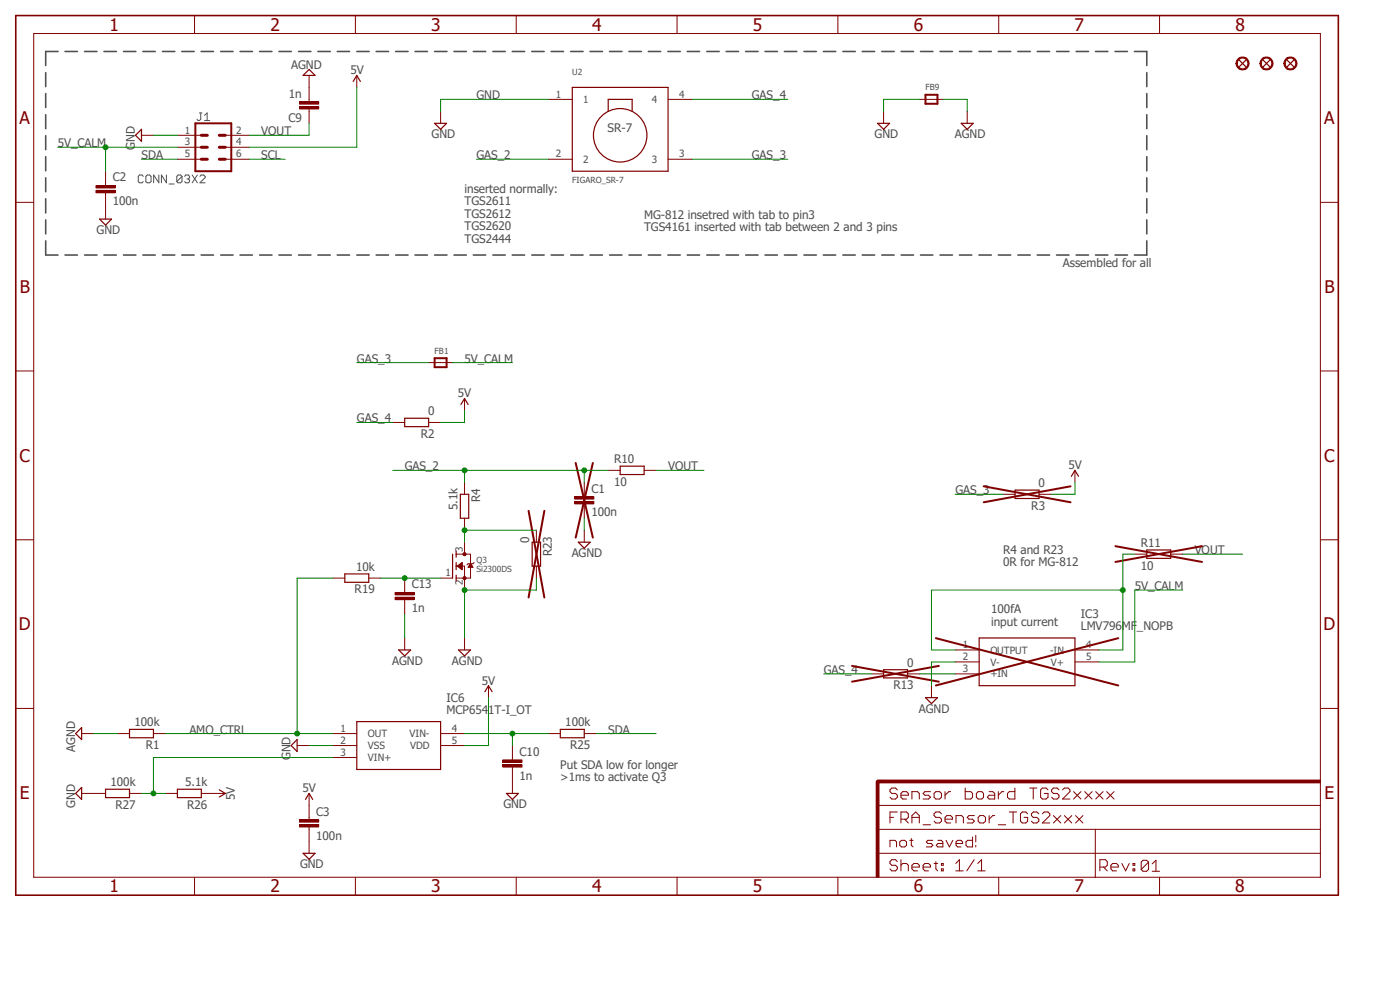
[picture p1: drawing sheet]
<svg xmlns="http://www.w3.org/2000/svg" width="297mm" height="210mm" viewBox="0 0 297 210" stroke-linecap="round" stroke-linejoin="round" font-family="sans-serif">
<path d="M3 3l281.3 187.3M284.3 3l-281.3 187.3" fill="none" stroke="#fff" stroke-width=".21"/>
<g fill="none" stroke="#505050" stroke-width=".34">
<path d="M9.7 15.4v3M9.7 19.9v2.9M12.3 10.9h-2.6v3M13.8 10.9h2.6M17.9 10.9h2.7M22.1 10.9h2.6M26.2 10.9h2.6M30.3 10.9h2.6M34.5 10.9h2.6M38.6 10.9h2.6M42.7 10.9h2.6M46.8 10.9h2.6"/>
<path d="M50.9 10.9h2.7M55.1 10.9h2.6M59.2 10.9h2.6M63.3 10.9h2.7M67.4 10.9h2.7M71.5 10.9h2.7M75.7 10.9h2.6M79.8 10.9h2.6M83.9 10.9h2.7M88.1 10.9h2.6M92.2 10.9h2.6M96.3 10.9h2.6"/>
<path d="M100.4 10.9h2.6M104.6 10.9h2.6M108.7 10.9h2.6M112.8 10.9h2.6M116.9 10.9h2.6M121.1 10.9h2.6M125.2 10.9h2.6M129.3 10.9h2.7M133.4 10.9h2.7M137.5 10.9h2.7M141.7 10.9h2.6M145.8 10.9h2.6"/>
<path d="M149.9 10.9h2.7M154.1 10.9h2.6M158.2 10.9h2.6M162.3 10.9h2.6M166.4 10.9h2.6M170.6 10.9h2.6M174.7 10.9h2.6M178.8 10.9h2.6M182.9 10.9h2.6M187.1 10.9h2.6M191.2 10.9h2.6M195.3 10.9h2.6"/>
<path d="M199.4 10.9h2.7M203.5 10.9h2.7M207.7 10.9h2.6M211.8 10.9h2.6M215.9 10.9h2.7M220 10.9h2.7M224.2 10.9h2.6M228.3 10.9h2.6M232.4 10.9h2.6M236.6 10.9h2.6M240.7 10.9h2.6v3M243.3 15.4v3"/>
<path d="M243.3 19.9v2.9M9.7 24.3v3M9.7 28.8v2.9M9.7 33.2v3M9.7 37.7v3M243.3 24.3v3M243.3 28.8v2.9M243.3 33.2v3M243.3 37.7v3M9.7 51.1v3h2.6M9.7 42.2v3M9.7 46.7v2.9"/>
<path d="M13.8 54.1h2.6M17.9 54.1h2.7M22.1 54.1h2.6M26.2 54.1h2.6M30.3 54.1h2.6M34.5 54.1h2.6M38.6 54.1h2.6M42.7 54.1h2.6M46.8 54.1h2.6M50.9 54.1h2.7M55.1 54.1h2.6M59.2 54.1h2.6"/>
<path d="M63.3 54.1h2.7M67.4 54.1h2.7M71.5 54.1h2.7M75.7 54.1h2.6M79.8 54.1h2.6M83.9 54.1h2.7M88.1 54.1h2.6M92.2 54.1h2.6M96.3 54.1h2.6M100.4 54.1h2.6M104.6 54.1h2.6M108.7 54.1h2.6"/>
<path d="M112.8 54.1h2.6M116.9 54.1h2.6M121.1 54.1h2.6M125.2 54.1h2.6M129.3 54.1h2.7M133.4 54.1h2.7M137.5 54.1h2.7M141.7 54.1h2.6M145.8 54.1h2.6M149.9 54.1h2.7M154.1 54.1h2.6M158.2 54.1h2.6"/>
<path d="M162.3 54.1h2.6M166.4 54.1h2.6M170.6 54.1h2.6M174.7 54.1h2.6M178.8 54.1h2.6M182.9 54.1h2.6M187.1 54.1h2.6M191.2 54.1h2.6M195.3 54.1h2.6M199.4 54.1h2.7M203.5 54.1h2.7M207.7 54.1h2.6"/>
<path d="M211.8 54.1h2.6M215.9 54.1h2.7M220 54.1h2.7M224.2 54.1h2.6M228.3 54.1h2.6M232.4 54.1h2.6M236.6 54.1h2.6M243.3 42.2v3M243.3 46.7v2.9M243.3 51.1v3h-2.6"/>
</g>
<g fill="none" stroke="#505050" stroke-width=".21">
<path d="M30.4 37.4l-.3-.3h-.5l-.3 .3v1.1l.3 .3h.5l.3-.3M30.9 37.4l.3-.3h.5l.3 .3v1.1l-.3 .3h-.5l-.3-.3zM33.7 37.1v1.7l-1.1-1.7v1.7M35.3 37.1v1.7l-1.1-1.7v1.7M35.9 39h1.1M38.6 37.4l-.3-.3h-.5l-.3 .3v1.1M38.6 37.4v1.1l-.3 .3h-.5l-.3-.3M38.6 37.4l-1.1 1.1M39.2 37.4l.2-.3h.6l.2 .3v.3l-.2 .3M39.7 38h.3M40 38l.2 .2v.3l-.2 .3h-.6l-.2-.3M40.8 37.1l1.1 1.7"/>
<path d="M41.9 37.1l-1.1 1.7M42.3 24h.5M42.4 37.4l.3-.3h.5l.3 .3v.3l-1.1 1.1h1.1M42.6 24v1.3l-.3 .3h-.3l-.2-.3M43.4 25.6h1.1M43.4 24.5l.5-.5v1.6"/>
</g>
<path d="M185.9 165.8h.6v20.3h-.6z" fill-rule="evenodd" fill="#800000"/>
<path d="M185.9 165.8h.6v20.3h-.6z" fill="none" stroke="#800000" stroke-width=".21"/>
<path d="M186.1 165.5h94v.6h-94z" fill-rule="evenodd" fill="#800000"/>
<g fill="none" stroke="#800000" stroke-width=".21">
<path d="M7.2 7.1h272.9v179h-272.9zM41.3 3.3v3.8M75.4 3.3v3.8M109.5 3.3v3.8M143.6 3.3v3.8M177.8 3.3v3.8M211.9 3.3v3.8M246 3.3v3.8M3.3 42.9h3.9M280.1 42.9h3.8M3.3 78.7h3.9M280.1 78.7h3.8"/>
<path d="M129 99.8h2.6M136.7 99.8h2.5M3.3 114.5h3.9M98.6 102.3v2.6M98.6 109.9v2.6M124 104.9v.5M124 106.9v.5M280.1 114.5h3.8M3.3 150.3h3.9M280.1 150.3h3.8M186.1 165.5h94v.6h-94zM186.2 175.9h93.9"/>
<path d="M186.2 170.9h93.9M188.8 179.7v-1.4h1.1l.3 .3v1.1M188.8 173.4h.8M190.4 167.6l-.4-.4h-.8l-.4 .4v.3l.4 .4h.8l.4 .4v.4l-.4 .4h-.8l-.4-.4M190.4 172.3h-1.6v2.3M190.9 178.6l.4-.3h.6l.4 .3v.7l-.4 .4h-.6l-.4-.4zM191.1 173.8h1.2l.4-.4v-.8l-.4-.3h-1.2v2.3M191.1 168.7h1.6v-.4l-.4-.4h-.8l-.4 .4v.8l.4 .4h.8M191.9 173.8l.8 .8M193 178.3h.7M193.3 177.9v1.4l.4 .4M193.5 173.4h1.5"/>
<path d="M193.5 169.5v-1.6h1.1l.4 .4v1.2M193.5 174.6v-1.6l.8-.7 .7 .7v1.6M195.8 175h1.6M197.4 167.9h-1.2l-.4 .4 .4 .4h.8l.4 .4-.4 .4h-1.2M197.9 178.3h-1.1l-.3 .3 .3 .3h.8l.3 .4-.3 .4h-1.1M198.5 167.9h.8l.4 .4v.8l-.4 .4h-.8l-.3-.4v-.8zM199 178.3h.7l.3 .3v1.1h-1l-.4-.4 .4-.4h1M199.7 172.6l-.4-.3h-.8l-.3 .3v.4l.3 .4h.8l.4 .4v.4l-.4 .4h-.8l-.3-.4M200.5 173.8h1.6v-.4l-.4-.4h-.8l-.4 .4v.8l.4 .4h.8M200.5 167.9v1.6M200.7 178.3l.7 1.4 .7-1.4M201.7 167.9h-.4l-.8 .8"/>
<path d="M202.8 174.6v-1.6h1.2l.4 .4v1.2M202.8 178.9h1.4v-.3l-.3-.3h-.7l-.4 .3v.7l.4 .4h.7M204.8 167.2v2.3h1.2l.3-.4v-.8l-.3-.4h-1.2M206.3 177.5v2.2h-1l-.4-.4v-.7l.4-.3h1M206.7 173h-1.1l-.4 .4 .4 .4h.7l.4 .4-.4 .4h-1.1M207 177.2v1.4M207 179.3v.4M207.1 168.3l.4-.4h.8l.4 .4v.8l-.4 .4h-.8l-.4-.4zM207.5 173.4l.4-.4h.8l.4 .4v.8l-.4 .4h-.8l-.4-.4zM209.8 173v1.6M209.8 167.9h.8l.4 .4v1.2h-1.2l-.3-.4 .3-.4h1.2M211 173h-.4l-.8 .8"/>
<path d="M211.8 175h1.6M211.8 167.9v1.6M213 167.9h-.4l-.8 .8M214.1 172.3h1.6M214.9 172.3v2.3M215.3 167.2v2.3h-1.2l-.4-.4v-.8l.4-.4h1.2M218 172.6l-.4-.3h-.7l-.4 .3v1.6l.4 .4h.7l.4-.4v-.8h-.7M218.4 167.2h1.6M219.2 167.2v2.3M220.4 172.6l-.4-.3h-.8l-.4 .3v.4l.4 .4h.8l.4 .4v.4l-.4 .4h-.8l-.4-.4M221.1 172.6l.4-.3h.8l.4 .3v.4l-1.6 1.6h1.6M222.3 167.6l-.4-.4h-.8l-.3 .4v1.5l.3 .4h.8l.4-.4v-.8h-.8"/>
<path d="M223.5 173l1.5 1.6M224.7 167.6l-.4-.4h-.8l-.4 .4v.3l.4 .4h.8l.4 .4v.4l-.4 .4h-.8l-.4-.4M225 173l-1.5 1.6M225.4 167.6l.4-.4h.8l.4 .4v.3l-1.6 1.6h1.6M225.8 173l1.6 1.6M227.4 173l-1.6 1.6M227.8 167.9l1.5 1.6M228.2 173l1.5 1.6M229.3 167.9l-1.5 1.6M229.7 173l-1.5 1.6M230.1 167.9l1.6 1.6M231.7 167.9l-1.6 1.6"/>
<path d="M232.4 175.9v10.3M232.5 167.9l1.5 1.6M234 167.9l-1.5 1.6M234.8 167.9l1.5 1.6M236.3 167.9l-1.5 1.6M41.3 186.1v3.8M75.4 186.1v3.8M109.5 186.1v3.8M143.6 186.1v3.8M177.8 186.1v3.8M186.2 181h93.9M190.4 182.8l-.4-.4h-.8l-.4 .4v.4l.4 .4h.8l.4 .3v.4l-.4 .4h-.8l-.4-.4"/>
<path d="M191.1 182.4v2.3M191.1 183.6l.4-.4h.8l.4 .4v1.1M193.5 183.9h1.5v-.3l-.4-.4h-.7l-.4 .4v.7l.4 .4h.7M195.8 183.9h1.6v-.3l-.4-.4h-.8l-.4 .4v.7l.4 .4h.8M198.2 183.2h.7M198.5 182.8v1.5l.4 .4M199.7 183.2h.4v.4h-.4zM199.7 184.3h.4v.4h-.4zM202.8 183.2l.7-.8v2.3M202.8 184.7h1.5M206.7 182.4l-1.6 2.3M207.4 184.7h1.6"/>
<path d="M207.4 183.2l.8-.8v2.3M211.9 186.1v3.8M233.3 183.9h1.2l.4-.3v-.8l-.4-.4h-1.2v2.3M234.1 183.9l.8 .8M235.7 183.9h1.5v-.3l-.3-.4h-.8l-.4 .4v.7l.4 .4h.8M238 183.2l.8 1.5 .8-1.5M240.4 184.3h.3v.4h-.3zM240.4 183.2h.3v.4h-.3zM243.7 182.9l-.5-.4h-.7l-.4 .4v1.5M243.7 182.9v1.5l-.5 .4h-.7l-.4-.4M243.7 182.9l-1.6 1.5M244.4 184.8h1.6"/>
<path d="M244.4 183.3l.8-.8v2.3M246 186.1v3.8"/>
</g>
<path d="M187.5 165.8h-1.3v1.2" fill="none" stroke="#800000" stroke-width=".64"/>
<path d="M3.3 3.3h280.6v186.6h-280.6z" fill="none" stroke="#800000" stroke-width=".34"/>
<path d="M131.6 98.9h5.1v1.8h-5.1zM97.7 104.9h1.7v5h-1.7z" fill="none" stroke="#800000" stroke-width=".25"/>
<path d="M121.9 106.4h4.1v.5h-4.1z" fill-rule="evenodd" fill="#800000"/>
<path d="M121.9 106.4h4.1v.5h-4.1z" fill="none" stroke="#800000" stroke-width=".21"/>
<path d="M121.9 105.4h4.1v.5h-4.1z" fill-rule="evenodd" fill="#800000"/>
<g fill="none" stroke="#800000" stroke-width=".21">
<path d="M22.4 38.9v.5M37.6 28.7h5.1M37.6 31.2h5.1M37.6 33.8h5.1M47.8 28.7h5.1M47.8 31.2h5.1M47.8 33.8h5.1M22.4 40.9v.5M121.9 105.4h4.1v.5h-4.1zM124 102.3v2.6M124 107.4v2.5M202.6 137.9h5.1"/>
<path d="M228 137.9h5.1M202.6 140.4h5.1M202.6 143h5.1M228 140.4h5.1"/>
</g>
<path d="M41.4 26.2h7.7v10.1h-7.7zM122.1 98.2l3.7 15.8M125.8 98.2l-3.7 15.8M198.5 135.4l38.7 10M237.2 135.4l-38.7 10" fill="none" stroke="#800000" stroke-width=".42"/>
<path d="M207.7 135.3h20.3v10.2h-20.3z" fill="none" stroke="#800000" stroke-width=".25"/>
<path d="M42.7 33.8h1.3M42.7 31.2h1.3M42.7 28.7h1.3M46.5 33.8h1.3M46.5 31.2h1.3M46.5 28.7h1.3" fill="none" stroke="#800000" stroke-width=".64"/>
<path d="M20.4 40.4h4v.5h-4z" fill-rule="evenodd" fill="#800000"/>
<path d="M20.4 40.4h4v.5h-4z" fill="none" stroke="#800000" stroke-width=".21"/>
<path d="M20.4 39.4h4v.5h-4z" fill-rule="evenodd" fill="#800000"/>
<path d="M20.4 39.4h4v.5h-4zM22.4 36.3v2.6M195.1 21.1h5.1M22.4 41.4v5.1M240.7 117.6h2.6M248.4 117.6h2.5" fill="none" stroke="#800000" stroke-width=".21"/>
<path d="M262.8 12.7l1.6 1.5M264.4 12.7l-1.6 1.5M21.1 46.5h2.6l-1.3 1.3zM243.3 116.7h5.1v1.7h-5.1z" fill="none" stroke="#800000" stroke-width=".25"/>
<path d="M196.3 20.1h2.6v1.9h-2.6zM236.6 115.9l18.4 3.3M255 115.9l-18.4 3.3" fill="none" stroke="#800000" stroke-width=".42"/>
<path d="M262.6 12.6a1.39 1.39 0 0 1 2.2 .1 1.39 1.39 0 0 1-.8 2.1 1.39 1.39 0 0 1-1.8-1.3h.3a1.13 1.13 0 0 1 1.5-1.1 1.13 1.13 0 0 1 .4 1.8 1.13 1.13 0 0 1-1.8-.4l-.1-.3h-.3z" fill-rule="evenodd" fill="#800000"/>
<path d="M262.6 12.6a1.39 1.39 0 0 1 2.2 .1 1.39 1.39 0 0 1-.8 2.1 1.39 1.39 0 0 1-1.8-1.3h.3a1.13 1.13 0 0 1 1.5-1.1 1.13 1.13 0 0 1 .4 1.8 1.13 1.13 0 0 1-1.8-.4l-.1-.3h-.3z" fill="none" stroke="#800000" stroke-width=".21"/>
<path d="M273 12.7l1.5 1.5M274.5 12.7l-1.5 1.5" fill="none" stroke="#800000" stroke-width=".25"/>
<path d="M272.7 12.6a1.39 1.39 0 0 1 2.2 .1 1.39 1.39 0 0 1-.8 2.1 1.39 1.39 0 0 1-1.7-1.3h.2a1.13 1.13 0 0 1 1.6-1.1 1.13 1.13 0 0 1 .4 1.8 1.13 1.13 0 0 1-1.9-.4l-.1-.3h-.2z" fill-rule="evenodd" fill="#800000"/>
<path d="M272.7 12.6a1.39 1.39 0 0 1 2.2 .1 1.39 1.39 0 0 1-.8 2.1 1.39 1.39 0 0 1-1.7-1.3h.2a1.13 1.13 0 0 1 1.6-1.1 1.13 1.13 0 0 1 .4 1.8 1.13 1.13 0 0 1-1.9-.4l-.1-.3h-.2z" fill="none" stroke="#800000" stroke-width=".21"/>
<path d="M267.9 12.7l1.6 1.5M269.5 12.7l-1.6 1.5" fill="none" stroke="#800000" stroke-width=".25"/>
<path d="M267.6 12.6a1.39 1.39 0 0 1 2.3 .1 1.39 1.39 0 0 1-.8 2.1 1.39 1.39 0 0 1-1.8-1.3h.2a1.13 1.13 0 0 1 1.6-1.1 1.13 1.13 0 0 1 .4 1.8 1.13 1.13 0 0 1-1.9-.4l-.1-.3h-.2z" fill-rule="evenodd" fill="#800000"/>
<path d="M267.6 12.6a1.39 1.39 0 0 1 2.3 .1 1.39 1.39 0 0 1-.8 2.1 1.39 1.39 0 0 1-1.8-1.3h.2a1.13 1.13 0 0 1 1.6-1.1 1.13 1.13 0 0 1 .4 1.8 1.13 1.13 0 0 1-1.9-.4l-.1-.3h-.2zM187.5 23.6v2.6M205.2 23.6v2.6M90.9 76.9h5.1M96.8 117.6h3v5h-3M100.6 119.3l-.3 .3h-1l-.2 .2M124 112.5v2.5M96.8 120.1h1.8v2.5M98.6 135.3v2.6M184.9 143h2.6M192.5 143h2.6M197.6 145.5v2.5" fill="none" stroke="#800000" stroke-width=".21"/>
<path d="M186.2 26.2h2.5l-1.2 1.2zM203.9 26.2h2.6l-1.3 1.2zM96 117.6v5M96.8 116.9v1.3M96.8 119.3v1.6M122.7 115h2.5l-1.2 1.3zM96.8 122v1.3M97.3 137.9h2.5l-1.2 1.2zM187.5 142.1h5v1.7h-5zM196.3 148h2.6l-1.3 1.3z" fill="none" stroke="#800000" stroke-width=".25"/>
<path d="M92.2 76h2.5v1.9h-2.5zM180.8 141.3l18.4 3.3M199.2 141.3l-18.4 3.3" fill="none" stroke="#800000" stroke-width=".42"/>
<circle cx="98.6" cy="122.6" r=".33" fill="#800000"/>
<circle cx="98.6" cy="122.6" r=".33" fill="none" stroke="#800000" stroke-width=".21"/>
<circle cx="98.6" cy="117.6" r=".33" fill="#800000"/>
<g fill="none" stroke="#800000" stroke-width=".21">
<path d="M97.3 119.9h.7M97.4 119.8h.6M97.5 119.7h.5M97.6 119.6h.4M97.7 119.5h.3M97.9 119.5h.1M98 119.4h.1M98.6 115v2.6M99.6 119.9h.5M99.7 119.8h.3M99.7 119.7h.2M99.8 119.6h.1"/>
<path d="M99.8 119.6l.5 .8h-1zM113.8 112.5v2.5M93.5 122.6h2.5M97 120.1h1M97 120.1l1-.8v1.6zM97.2 120.2h.8M97.2 120h.8M97.3 120.3h.7M97.4 120.4h.6M97.5 120.4h.5M97.6 120.5h.4M97.7 120.6h.3"/>
<path d="M97.9 120.7h.1M98 120.8h.1M98.6 122.6v2.6M99.4 120.3h.9M99.4 120.2h.8M99.5 120.1h.7M99.6 120h.5M113.8 120.1v2.5M70.7 155.6h5M70.7 158.2h5M93.5 155.6h5.1M93.5 158.2h5.1"/>
<path d="M70.7 160.7h5M108.7 160.7v.5M108.7 162.7v.5"/>
<circle cx="98.6" cy="117.6" r=".33"/>
</g>
<path d="M112.9 115h1.8v5.1h-1.8zM75.7 153.1h17.8v10.1h-17.8z" fill="none" stroke="#800000" stroke-width=".25"/>
<path d="M112.1 108.4l3.4 18.3M115.5 108.4l-3.4 18.3" fill="none" stroke="#800000" stroke-width=".42"/>
<path d="M106.7 162.2h4v.5h-4z" fill-rule="evenodd" fill="#800000"/>
<path d="M106.7 162.2h4v.5h-4z" fill="none" stroke="#800000" stroke-width=".21"/>
<path d="M106.7 161.2h4v.5h-4z" fill-rule="evenodd" fill="#800000"/>
<g fill="none" stroke="#800000" stroke-width=".21">
<path d="M75.7 16v2.5M30 28.7h2.6M65.6 21.1v.5M65.6 23.1v.5M17.3 155.6h2.6M24.9 155.6h2.6M32.6 155.6h2.5M63 158.2h2.6M103.6 145.5v2.5M108.7 158.2v2.5M116.3 155.6h2.6M124 155.6h2.5"/>
<path d="M17.3 168.3h5.1M27.5 168.3h2.5M35.1 168.3h2.5M42.7 168.3h5.1M106.7 161.2h4v.5h-4zM108.7 163.2v5.1"/>
</g>
<path d="M74.9 17.3l.8-1.3 .8 1.3M30 27.4v2.6l-1.3-1.3zM16 155.6l1.3-1.3v2.6zM27.5 154.7h5.1v1.8h-5.1zM61.8 158.2l1.2-1.3v2.5zM102.9 146.7l.7-1.2 .8 1.2M118.9 154.7h5.1v1.8h-5.1zM16 168.3l1.3-1.3v2.6zM22.4 167.4h5.1v1.8h-5.1zM37.6 167.4h5.1v1.8h-5.1zM46.5 167.6l1.3 .7-1.3 .8M107.4 168.3h2.6l-1.3 1.3z" fill="none" stroke="#800000" stroke-width=".25"/>
<path d="M63.5 21.6h4.1v.5h-4.1z" fill-rule="evenodd" fill="#800000"/>
<path d="M63.5 21.6h4.1v.5h-4.1z" fill="none" stroke="#800000" stroke-width=".21"/>
<path d="M63.5 22.6h4.1v.5h-4.1z" fill-rule="evenodd" fill="#800000"/>
<path d="M65.6 16v5.1M63.5 22.6h4.1v.5h-4.1zM65.6 23.6v2.6M70.7 122.6h2.5M78.2 122.6h2.6M85.9 125.2v.5M85.9 127.2v.5" fill="none" stroke="#800000" stroke-width=".21"/>
<path d="M64.3 16l1.3-1.3 1.2 1.3zM73.2 121.8h5v1.7h-5z" fill="none" stroke="#800000" stroke-width=".25"/>
<path d="M83.8 126.7h4.1v.5h-4.1z" fill-rule="evenodd" fill="#800000"/>
<path d="M83.8 126.7h4.1v.5h-4.1z" fill="none" stroke="#800000" stroke-width=".21"/>
<path d="M83.8 125.7h4.1v.5h-4.1z" fill-rule="evenodd" fill="#800000"/>
<g fill="none" stroke="#800000" stroke-width=".21">
<path d="M93.5 23.6v2.6M116.3 33.8h5.1M116.3 21.1h5.1M141.7 33.8h5.1M141.7 21.1h5.1M83.3 89.6h2.6M90.9 89.6h2.6M98.6 84.5v2.6M228 99.8v2.5M212.8 104.9h2.5M220.4 104.9h2.6M83.8 125.7h4.1v.5h-4.1z"/>
<path d="M85.9 122.6v2.6M85.9 127.7v2.6M85.9 135.3v2.6M65.6 173.4v.5M65.6 175.4v.5"/>
</g>
<g fill="none" stroke="#800000" stroke-width=".25">
<path d="M121.4 18.5h20.3v17.8h-20.3zM92.2 26.2h2.5l-1.2 1.2zM129 23.6v-2.5h5.1v2.5M85.9 88.7h5v1.8h-5zM97.8 85.8l.8-1.3 .7 1.3M215.3 104h5.1v1.7h-5.1zM227.3 101l.7-1.2 .8 1.2M84.6 137.9h2.5l-1.2 1.2z"/>
<circle cx="131.6" cy="28.7" r="5.7"/>
</g>
<path d="M208.7 103.2l18.4 3.4M227.1 103.2l-18.4 3.4" fill="none" stroke="#800000" stroke-width=".42"/>
<path d="M63.5 174.9h4.1v.5h-4.1z" fill-rule="evenodd" fill="#800000"/>
<path d="M63.5 174.9h4.1v.5h-4.1z" fill="none" stroke="#800000" stroke-width=".21"/>
<path d="M63.5 173.9h4.1v.5h-4.1z" fill-rule="evenodd" fill="#800000"/>
<path d="M63.5 173.9h4.1v.5h-4.1zM65.6 168.3v5.1M65.6 175.9v5.1" fill="none" stroke="#800000" stroke-width=".21"/>
<path d="M64.8 169.6l.8-1.3 .7 1.3M64.3 181h2.5l-1.2 1.3z" fill="none" stroke="#800000" stroke-width=".25"/>
<g fill="none" stroke="#008000" stroke-width=".21">
<path d="M75.7 18.5v12.7h-22.8M12.2 31.2h25.4M22.4 31.2v5.1M32.6 28.7h5M65.6 26.2v2.5h-12.7M116.3 21.1h-22.8v2.5M195.1 21.1h-7.6v2.5M96 76.9h12.7M98.6 87.1v2.5h-5.1M139.2 99.8h10.2M228 102.3v2.6h-5M250.9 117.6h12.7"/>
<path d="M250.9 125.2h-10.2v15.2h-7.6M65.6 158.2h5.1M103.6 148v10.2h-5"/>
</g>
<circle cx="22.4" cy="31.2" r=".51" fill="#008000"/>
<g fill="none" stroke="#008000" stroke-width=".21">
<path d="M238.2 117.6v20.3h-5.1M238.2 125.2h-40.6v12.7h5"/>
<circle cx="22.4" cy="31.2" r=".51"/>
</g>
<circle cx="238.2" cy="125.2" r=".51" fill="#008000"/>
<g fill="none" stroke="#008000" stroke-width=".21">
<path d="M200.2 21.1h5v2.5M124 109.9v2.6M238.2 117.6h2.5M113.8 122.6v2.6h-15.2v10.1M202.6 140.4h-5v5.1"/>
<circle cx="238.2" cy="125.2" r=".51"/>
</g>
<circle cx="98.5" cy="125.2" r=".51" fill="#008000"/>
<g fill="none" stroke="#008000" stroke-width=".21">
<path d="M30 33.8h7.6M52.9 33.8h7.6M113.8 112.5h-15.2v2.5M85.9 130.3v5M19.9 155.6h5M126.5 155.6h12.7M195.1 143h7.5"/>
<circle cx="98.5" cy="125.2" r=".51"/>
</g>
<circle cx="98.5" cy="112.5" r=".51" fill="#008000"/>
<g fill="none" stroke="#008000" stroke-width=".21">
<path d="M70.7 122.6h-7.7v33M35.1 155.6h35.6"/>
<circle cx="98.5" cy="112.5" r=".51"/>
</g>
<circle cx="63" cy="155.6" r=".51" fill="#008000"/>
<g fill="none" stroke="#008000" stroke-width=".21">
<path d="M98.6 155.6h17.7M108.7 155.6v2.6"/>
<circle cx="63" cy="155.6" r=".51"/>
</g>
<circle cx="108.7" cy="155.6" r=".51" fill="#008000"/>
<g fill="none" stroke="#008000" stroke-width=".21">
<path d="M30 168.3h5.1M70.7 160.7h-38.1v7.6"/>
<circle cx="108.7" cy="155.6" r=".51"/>
</g>
<circle cx="32.5" cy="168.3" r=".51" fill="#008000"/>
<g fill="none" stroke="#008000" stroke-width=".21">
<path d="M80.8 122.6h12.7"/>
<circle cx="32.5" cy="168.3" r=".51"/>
</g>
<circle cx="85.8" cy="122.6" r=".51" fill="#008000"/>
<g fill="none" stroke="#008000" stroke-width=".21">
<path d="M101.1 33.8h15.2M83.3 99.8h40.7M98.6 99.8v2.5"/>
<circle cx="85.8" cy="122.6" r=".51"/>
</g>
<circle cx="98.5" cy="99.8" r=".51" fill="#008000"/>
<g fill="none" stroke="#008000" stroke-width=".21">
<path d="M129 99.8h-5v2.5"/>
<circle cx="98.5" cy="99.8" r=".51"/>
</g>
<circle cx="123.9" cy="99.8" r=".51" fill="#008000"/>
<g fill="none" stroke="#008000" stroke-width=".21">
<path d="M146.8 21.1h20.3M146.8 33.8h20.3M75.7 76.9h15.2M75.7 89.6h7.6M202.6 104.9h10.2M174.8 143h10.1"/>
<circle cx="123.9" cy="99.8" r=".51"/>
</g>
<g font-size="3.7" fill="#800000">
<text x="23.2" y="6.5">1</text>
<text x="57.4" y="6.5">2</text>
<text x="91.5" y="6.5">3</text>
<text x="125.6" y="6.5">4</text>
<text x="159.7" y="6.5">5</text>
<text x="193.8" y="6.5">6</text>
<text x="228" y="6.5">7</text>
<text x="262.1" y="6.5">8</text>
<text x="4.1" y="26.3">A</text>
<text x="280.9" y="26.3">A</text>
<text x="4.2" y="62.1">B</text>
<text x="281" y="62.1">B</text>
<text x="4.1" y="97.9">C</text>
<text x="280.9" y="97.9">C</text>
<text x="4" y="133.7">D</text>
<text x="280.8" y="133.7">D</text>
<text x="4.2" y="169.5">E</text>
<text x="281" y="169.5">E</text>
<text x="23.2" y="189.3">1</text>
<text x="57.4" y="189.3">2</text>
<text x="91.5" y="189.3">3</text>
<text x="125.6" y="189.3">4</text>
<text x="159.7" y="189.3">5</text>
<text x="193.8" y="189.3">6</text>
<text x="228" y="189.3">7</text>
<text x="262.1" y="189.3">8</text>
</g>
<g font-size="2.5" fill="#505050">
<text x="61.8" y="14.6">AGND</text>
<text x="74.3" y="15.7">5V</text>
<text x="61.3" y="20.7">1n</text>
<text x="101.1" y="21.1">GND</text>
<text x="159.5" y="21.1">GAS_4</text>
<text x="55.4" y="28.7">VOUT</text>
<text x="61.2" y="25.8">C9</text>
<text x="91.6" y="29.3">GND</text>
<text x="128.9" y="27.9">SR-7</text>
<text x="185.5" y="29.3">GND</text>
<text x="202.6" y="29.3">AGND</text>
<text x="12.2" y="31.2">5V_CALM</text>
<text x="28.6" y="31.8" transform="rotate(-90 28.6 31.8)">GND</text>
<text x="30" y="33.8">SDA</text>
<text x="55.4" y="33.8">SCL</text>
<text x="101.1" y="33.8">GAS_2</text>
<text x="159.5" y="33.8">GAS_3</text>
<text x="23.9" y="38.5">C2</text>
<text x="98.6" y="40.9">inserted normally:</text>
<text x="23.9" y="43.6">100n</text>
<text x="98.6" y="43.6">TGS2611</text>
<text x="98.6" y="46.2">TGS2612</text>
<text x="136.7" y="46.4">MG-812 insetred with tab to pin3</text>
<text x="20.5" y="49.7">GND</text>
<text x="98.6" y="48.9">TGS2620</text>
<text x="98.6" y="51.6">TGS2444</text>
<text x="136.7" y="49">TGS4161 inserted with tab between 2 and 3 pins</text>
<text x="225.5" y="56.6">Assembled for all</text>
<text x="75.7" y="76.9">GAS_3</text>
<text x="98.6" y="76.9">5V_CALM</text>
<text x="75.7" y="89.6">GAS_4</text>
<text x="90.8" y="88.1">0</text>
<text x="97.2" y="84.3">5V</text>
<text x="89.3" y="92.9">R2</text>
<text x="85.9" y="99.8">GAS_2</text>
<text x="130.3" y="98.3">R10</text>
<text x="141.7" y="99.8">VOUT</text>
<text x="226.7" y="99.5">5V</text>
<text x="101.9" y="106.5" transform="rotate(-90 101.9 106.5)">R4</text>
<text x="125.5" y="104.5">C1</text>
<text x="130.3" y="103.1">10</text>
<text x="202.7" y="104.9">GAS_3</text>
<text x="220.3" y="103.3">0</text>
<text x="97" y="108.3" transform="rotate(-90 97 108.3)">5.1k</text>
<text x="125.5" y="109.6">100n</text>
<text x="218.8" y="108.1">R3</text>
<text x="112.3" y="115.1" transform="rotate(-90 112.3 115.1)">0</text>
<text x="117.1" y="118" transform="rotate(-90 117.1 118)">R23</text>
<text x="121.3" y="118.2">AGND</text>
<text x="212.8" y="117.4">R4 and R23</text>
<text x="242" y="116">R11</text>
<text x="253.5" y="117.6">VOUT</text>
<text x="75.2" y="125.9">R19</text>
<text x="75.6" y="121.1">10k</text>
<text x="87.4" y="124.8">C13</text>
<text x="212.8" y="120.1">0R for MG-812</text>
<text x="240.8" y="125.2">5V_CALM</text>
<text x="242" y="120.9">10</text>
<text x="87.4" y="129.9">1n</text>
<text x="210.3" y="130.1">100fA</text>
<text x="229.3" y="131.1">IC3</text>
<text x="210.3" y="132.8">input current</text>
<text x="229.3" y="133.7">LMV796MF_NOPB</text>
<text x="83.2" y="141.1">AGND</text>
<text x="95.9" y="141.1">AGND</text>
<text x="174.8" y="143">GAS_4</text>
<text x="192.4" y="141.4">0</text>
<text x="94.7" y="148.9">IC6</text>
<text x="102.2" y="145.2">5V</text>
<text x="189.5" y="146.2">R13</text>
<text x="28.5" y="154.1">100k</text>
<text x="40.2" y="155.6">AMO_CTRL</text>
<text x="94.7" y="151.4">MCP6541T-I_OT</text>
<text x="119.9" y="154.1">100k</text>
<text x="129" y="155.6">SDA</text>
<text x="194.9" y="151.2">AGND</text>
<text x="15.9" y="159.4" transform="rotate(-90 15.9 159.4)">AGND</text>
<text x="30.9" y="158.9">R1</text>
<text x="61.6" y="161.2" transform="rotate(-90 61.6 161.2)">GND</text>
<text x="110.2" y="160.3">C10</text>
<text x="120.9" y="158.9">R25</text>
<text x="23.5" y="166.8">100k</text>
<text x="39.3" y="166.8">5.1k</text>
<text x="110.2" y="165.4">1n</text>
<text x="118.9" y="163.1">Put SDA low for longer</text>
<text x="118.9" y="165.8">&gt;1ms to activate Q3</text>
<text x="15.9" y="171.4" transform="rotate(-90 15.9 171.4)">GND</text>
<text x="24.5" y="171.6">R27</text>
<text x="39.7" y="171.6">R26</text>
<text x="49.8" y="169.8" transform="rotate(-90 49.8 169.8)">5V</text>
<text x="64.2" y="168.1">5V</text>
<text x="67.1" y="173">C3</text>
<text x="106.8" y="171.5">GND</text>
<text x="67.1" y="178.1">100n</text>
<text x="63.7" y="184.2">GND</text>
</g>
<g font-size="2.1" fill="#505050">
<text x="117.9" y="20.7">1</text>
<text x="123.7" y="21.8">1</text>
<text x="138.3" y="21.8">4</text>
<text x="144.1" y="20.7">4</text>
<text x="39.2" y="28.3">1</text>
<text x="50.1" y="28.3">2</text>
<text x="39.2" y="30.9">3</text>
<text x="39.2" y="33.4">5</text>
<text x="50.1" y="33.4">6</text>
<text x="50.1" y="30.9">4</text>
<text x="117.9" y="33.4">2</text>
<text x="123.7" y="34.5">2</text>
<text x="138.3" y="34.5">3</text>
<text x="144.1" y="33.4">3</text>
<text x="98.2" y="117.2" transform="rotate(-90 98.2 117.2)">3</text>
<text x="94.5" y="122.3">1</text>
<text x="98.2" y="124.1" transform="rotate(-90 98.2 124.1)">2</text>
<text x="204.3" y="137.5">1</text>
<text x="230.4" y="137.5">4</text>
<text x="204.3" y="140">2</text>
<text x="204.3" y="142.6">3</text>
<text x="210.1" y="138.6">OUTPUT</text>
<text x="210.1" y="141.2">V-</text>
<text x="210.1" y="143.7">+IN</text>
<text x="222.8" y="138.6">-IN</text>
<text x="222.9" y="141.2">V+</text>
<text x="230.4" y="140">5</text>
<text x="72.2" y="155.3">1</text>
<text x="95.8" y="155.3">4</text>
<text x="72.2" y="157.8">2</text>
<text x="72.2" y="160.4">3</text>
<text x="78.1" y="156.4">OUT</text>
<text x="78.1" y="158.9">VSS</text>
<text x="78.1" y="161.5">VIN+</text>
<text x="86.9" y="156.4">VIN-</text>
<text x="87" y="158.9">VDD</text>
<text x="95.8" y="157.8">5</text>
</g>
<g font-size="1.8" fill="#505050">
<text x="121.4" y="16">U2</text>
<text x="196.3" y="19.2">FB9</text>
<text x="121.4" y="38.9">FIGARO_SR-7</text>
<text x="92.2" y="75">FB1</text>
<text x="101.1" y="119.5">Q3</text>
<text x="101.1" y="121.4">Si2300DS</text>
</g>
</svg>
